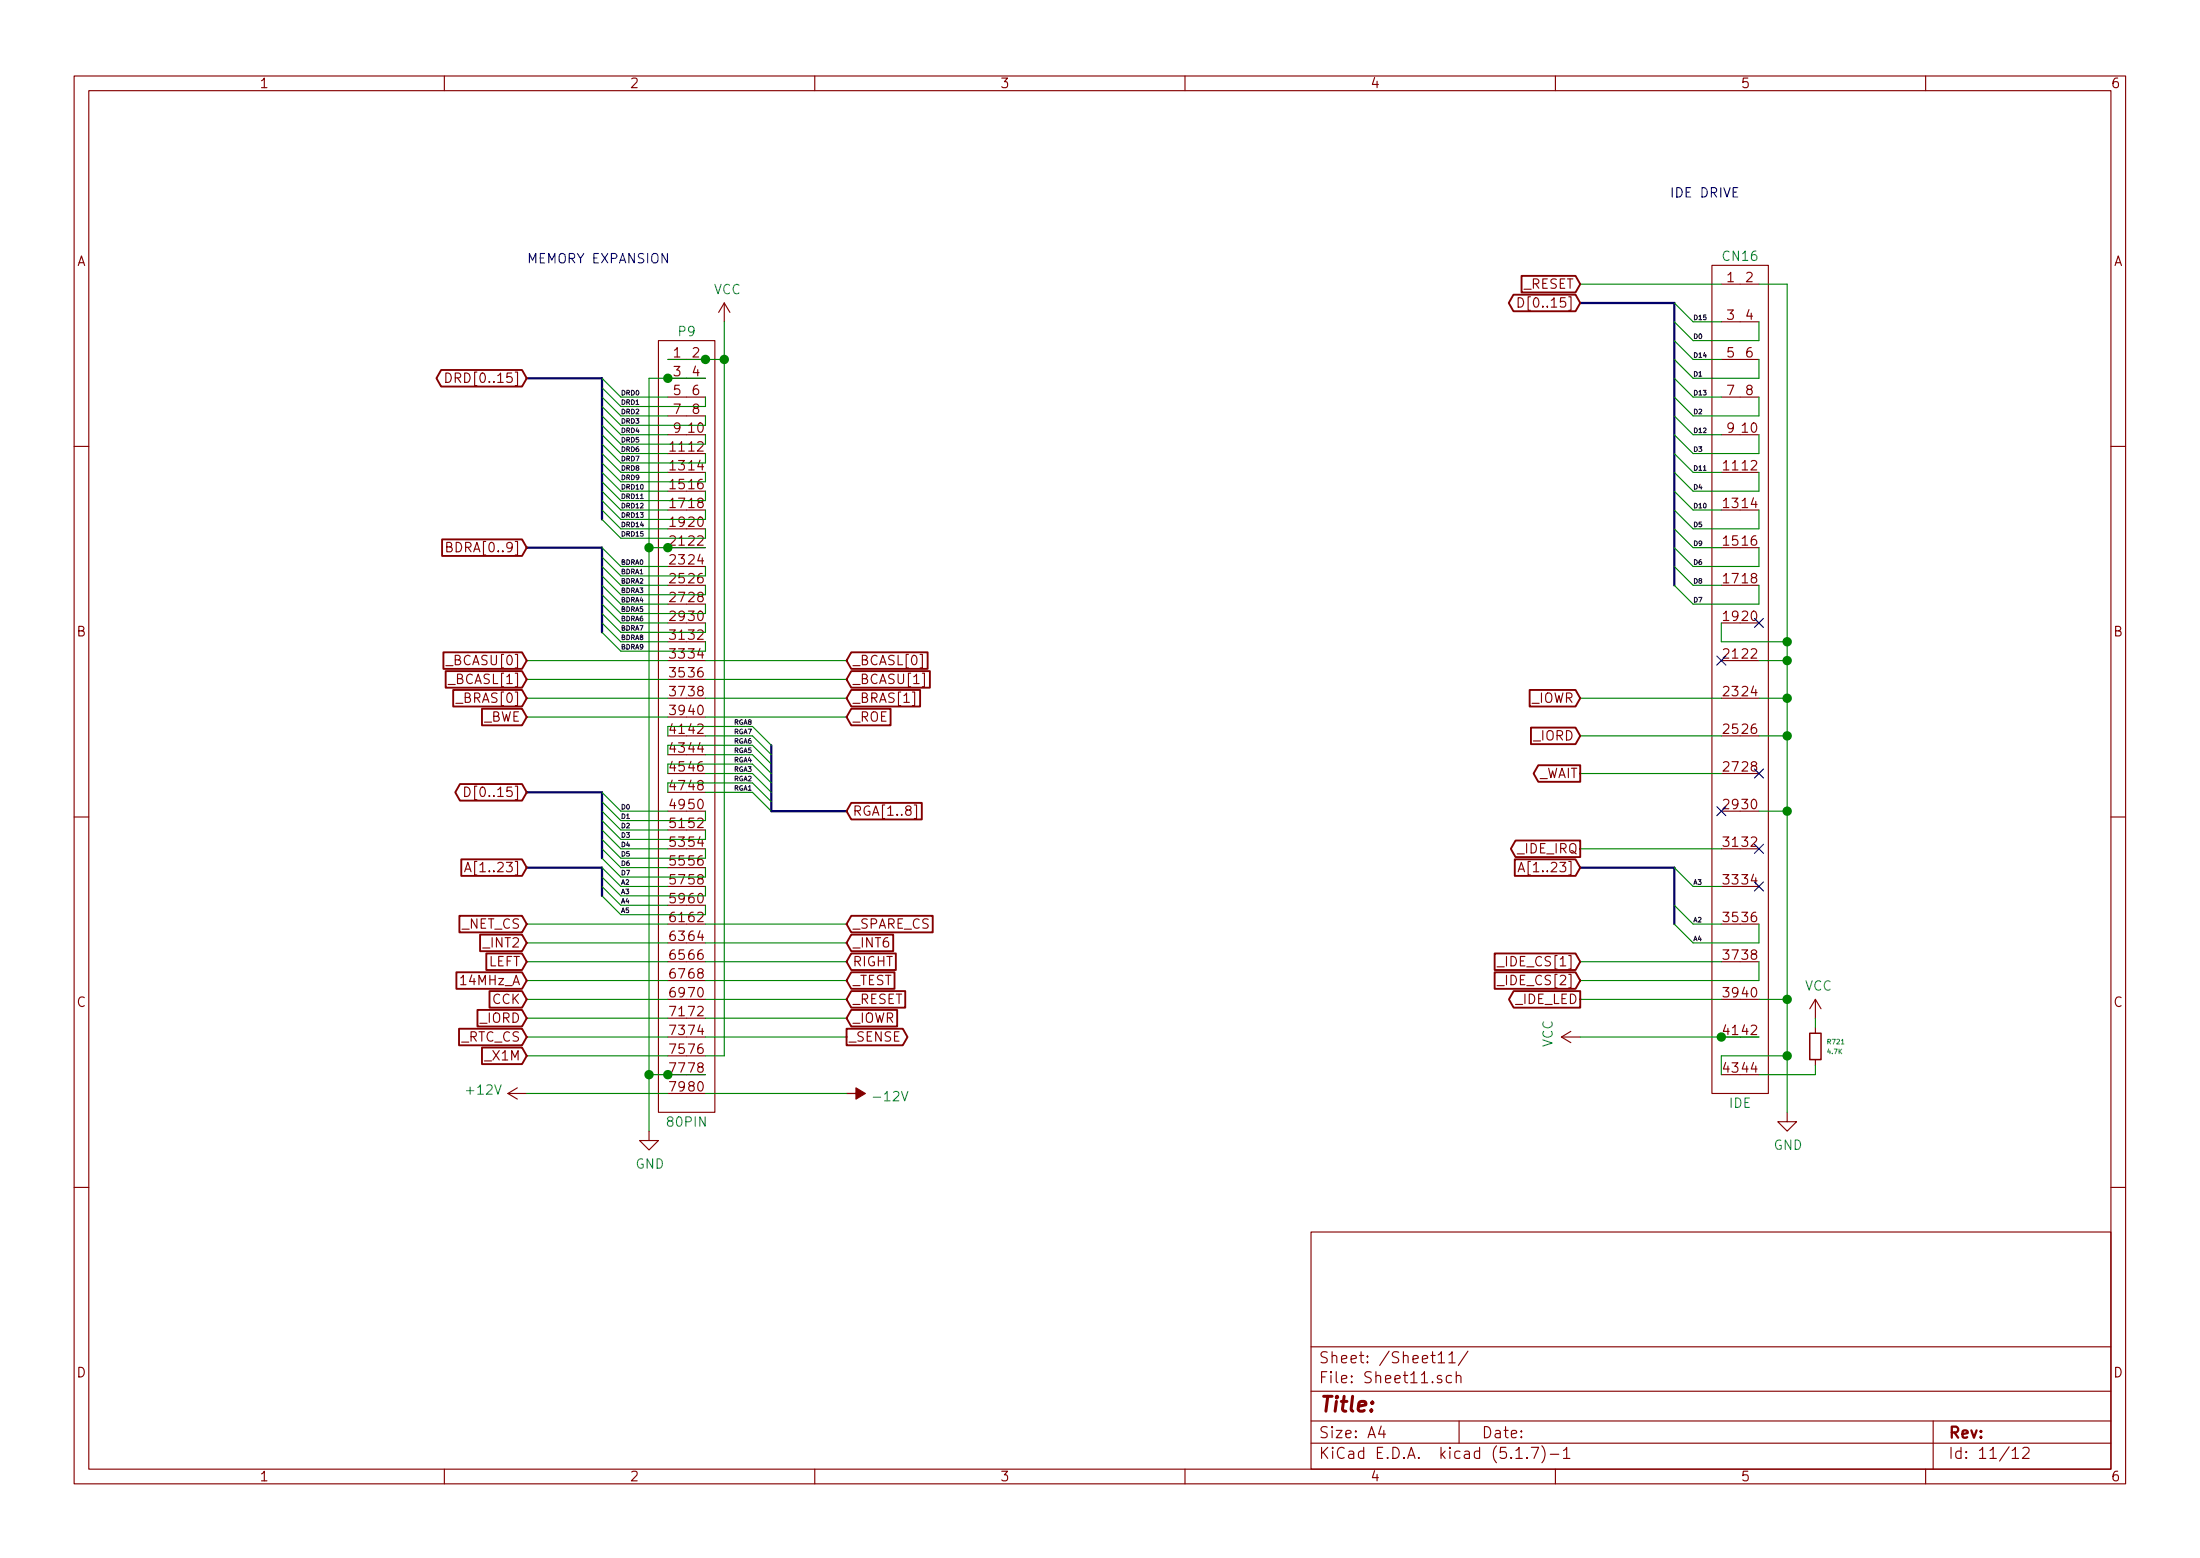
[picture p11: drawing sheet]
<svg xmlns="http://www.w3.org/2000/svg" width="297mm" height="210mm" viewBox="0 0 297 210" stroke-linecap="round" stroke-linejoin="round" font-family="sans-serif">
<g fill="none" stroke="#840000" stroke-width=".15">
<path d="M10 10.3h277v189.9h-277zM12 12.2h273v186.1h-273zM60 10.3v1.9M110 10.3v1.9M160 10.3v1.9M210 10.3v1.9M260 10.3v1.9M231.1 35.8h7.7v111.8h-7.7zM232.4 38.3h5.1M60.2 50.3a.64 .64 0 0 1 .7 .7 .64 .64 0 0 1-.7 .6zM88.9 46h7.6v104.1h-7.6zM90.2 51h5"/>
<path d="M90.2 48.5h5M90.2 53.6h5M90.2 56.1h5M90.2 58.7h2.5M97.8 40.9l-.8 1.3M97.8 40.9v2.5M97.8 40.9l.8 1.3M205 40.2a.64 .64 0 0 1 .7 .6 .64 .64 0 0 1-.7 .6zM232.4 48.5h5.1M232.4 53.6h5.1M232.4 58.7h2.5M232.4 43.4h5.1"/>
<path d="M10 60.2h2M60.3 73.8h.5l.1-.1 .1-.2-.2-.3h-.5v1.3h.5l.3-.3a.36 .36 0 0 0-.3-.4M285 60.2h2M60.2 89.8h1M61.5 94.9h1M123.2 93.4h.3v1.8h-.3M124.2 88.3h.3v1.8h-.3M124.5 90.9h.3v1.8h-.3M10 110.3h2M62.7 117.6l.5-1.2 .4 1.2M62.7 106.2a.64 .64 0 0 1 .8 .7 .64 .64 0 0 1-.8 .6zM62.9 117.3h.6"/>
<path d="M123.4 108.6h.3v1.9h-.3M205 117.6l.4-1.2 .4 1.2M205.1 117.3h.6M285 110.3h2M202.1 133h1M202.1 130.5h1M210.8 139.9l1.3 .8M210.8 139.9h2.6M212.1 139.2l-1.3 .7M245.1 134.9v2.5M245.1 138.7v.7M245.1 134.9l-.8 1.2"/>
<path d="M245.1 134.9l.8 1.2M68.6 147.6l1.2 .7M68.6 147.6h2.5M69.8 146.8l-1.2 .8M87.6 152.6v1.3h1.3l-1.3 1.3-1.2-1.3h1.2M241.3 150.1v1.3h1.3l-1.3 1.2-1.3-1.2h1.3M245.1 143v.8M10 160.2h2M177 166.3h108v32h-108zM285 160.2h2M60 198.3v1.9M110 198.3v1.9"/>
<path d="M160 198.3v1.9M177 194.8h108M177 191.8h108M177 187.8h108M177 181.8h108M186.5 192.5l-.4 1h1M186.8 193v1M194.2 182.8l.3-.2 .1-.2v1.5M194.2 183.9h.8M195.6 182.8l.5-.4v1.5M195.6 183.9h.9M196 185.7a.53 .53 0 0 0-.7 0v.8a.53 .53 0 0 0 .7 0"/>
<path d="M196.6 185.7a.38 .38 0 0 1 .7 .1v.8M196.6 185.1v1.5M197 191.8v3M198.2 182.3l-1.3 2M204.7 196.8h.8M206.2 196.7v.1l-.1-.1h.1v.1M206.8 195.3h.9l-.6 1.5M208.2 195.1a1.71 1.71 0 0 1 0 2.3M209.3 196.3h1.2M210 198.3v1.9M211.1 195.8l.3-.3 .1-.2v1.5M211.1 196.8h.9"/>
<path d="M260 198.3v1.9M261 191.8v6.5M271.7 195.8l.3-.3 .1-.2v1.5M271.7 196.8h.8M273.1 195.5l.2-.2h.4a.41 .41 0 0 1 .2 .7l-.9 .8h1"/>
</g>
<path d="M244.3 139.4h1.6v3.6h-1.6z" fill="none" stroke="#840000" stroke-width=".2"/>
<path d="M114.3 147.6h1.3v-.8l1.2 .8-1.2 .7v-.7z" fill="#840000" stroke="#840000" stroke-width=".15"/>
<path d="M71.1 51h10.2v19.1M213.4 40.9h12.7v38.1M71.1 73.9h10.2v11.4M71.1 106.9h10.2v8.9M71.1 117.1h10.2v3.8M104.1 100.6v8.9h10.2M213.4 117.1h12.7v7.6" fill="none" stroke="#000084" stroke-width=".3"/>
<g fill="none" stroke="#008400" stroke-width=".15">
<path d="M213.4 38.3h19M237.5 38.3h3.8v111.8M81.3 52.3l2.5 2.6h11.4v-1.3M81.3 54.9l2.5 2.5h11.4v-1.3M81.3 57.4l2.5 2.5h11.4v-1.2M81.3 59.9l2.5 2.6h11.4v-1.3M81.3 51l2.5 2.6h6.4M81.3 53.6l2.5 2.5h6.4M81.3 56.1l2.5 2.6h6.4M81.3 58.7l2.5 2.5h6.4M90.2 48.5h7.6M95.2 51h-7.6v101.6"/>
<path d="M97.8 43.4v99.1h-2.6M226.1 46l2.5 2.5h3.8M226.1 48.5l2.5 2.5h8.9v-2.5M226.1 51l2.5 2.6h3.8M226.1 53.6l2.5 2.5h8.9v-2.5M226.1 56.1l2.5 2.6h3.8M226.1 58.7l2.5 2.5h8.9v-2.5M226.1 43.4l2.5 2.6h8.9v-2.6M226.1 40.9l2.5 2.5h3.8M81.3 62.5l2.5 2.5h11.4v-1.3M81.3 65l2.5 2.6h11.4v-1.3M81.3 67.6l2.5 2.5h11.4v-1.3"/>
<path d="M81.3 70.1l2.5 2.5h11.4v-1.2M81.3 75.2l2.5 2.5h11.4v-1.3M81.3 77.7l2.5 2.6h11.4v-1.3M81.3 61.2l2.5 2.5h6.4M81.3 63.7l2.5 2.6h6.4M81.3 66.3l2.5 2.5h6.4M81.3 68.8l2.5 2.6h6.4M81.3 73.9l2.5 2.5h6.4M81.3 79l2.5 2.5h6.4M81.3 76.4l2.5 2.6h6.4M87.6 73.9h7.6M226.1 71.4l2.5 2.5h3.8"/>
<path d="M226.1 61.2l2.5 2.5h3.8M226.1 63.7l2.5 2.6h8.9v-2.6M226.1 66.3l2.5 2.5h3.8M226.1 68.8l2.5 2.6h8.9v-2.6M226.1 73.9l2.5 2.5h8.9v-2.5M226.1 79l2.5 2.5h8.9v-2.5M226.1 76.4l2.5 2.6h3.8M71.1 96.8h19.1M71.1 94.2h19.1M71.1 91.7h19.1M71.1 89.1h19.1M81.3 80.3l2.5 2.5h11.4v-1.3"/>
<path d="M81.3 82.8l2.5 2.5h11.4v-1.2M81.3 85.3l2.5 2.6h11.4v-1.3M81.3 81.5l2.5 2.6h6.4M81.3 84.1l2.5 2.5h6.4M90.2 98h11.4l2.5 2.6M95.2 96.8h19.1M95.2 94.2h19.1M95.2 91.7h19.1M95.2 89.1h19.1M95.2 99.3h6.4l2.5 2.5M213.4 94.2h19M213.4 99.3h19"/>
<path d="M232.4 84.1v2.5h8.9M237.5 94.2h3.8M237.5 89.1h3.8M237.5 99.3h3.8M81.3 108.2l2.5 2.5h11.4v-1.2M81.3 110.7l2.5 2.6h11.4v-1.3M81.3 113.3l2.5 2.5h11.4v-1.3M81.3 115.8l2.5 2.6h11.4v-1.3M81.3 118.4l2.5 2.5h11.4v-1.3M81.3 119.6l2.5 2.6h6.4M81.3 106.9l2.5 2.6h6.4M81.3 112l2.5 2.5h6.4"/>
<path d="M81.3 109.5l2.5 2.5h6.4M81.3 114.5l2.5 2.6h6.4M81.3 117.1l2.5 2.5h6.4M90.2 100.6h11.4l2.5 2.5M90.2 103.1h11.4l2.5 2.6M90.2 105.7h11.4l2.5 2.5M95.2 101.8h6.4l2.5 2.6M95.2 104.4h6.4l2.5 2.5M95.2 106.9h6.4l2.5 2.6M213.4 104.4h19M213.4 114.5h19M226.1 117.1l2.5 2.5h3.8"/>
<path d="M237.5 109.5h3.8M71.1 124.7h19.1M71.1 132.3h19.1M71.1 129.8h19.1M71.1 134.9h19.1M71.1 137.4h19.1M71.1 127.2h19.1M71.1 139.9h19.1M81.3 120.9l2.5 2.5h11.4v-1.2M95.2 124.7h19.1M95.2 132.3h19.1M95.2 129.8h19.1"/>
<path d="M95.2 134.9h19.1M95.2 137.4h19.1M95.2 127.2h19.1M95.2 139.9h19.1M213.4 129.8h19M213.4 134.9h19M213.4 139.9h24.1M226.1 122.2l2.5 2.5h3.8M226.1 124.7l2.5 2.5h8.9v-2.5M237.5 129.8v2.5h-24.1M237.5 134.9h3.8M245.1 137.4v1.3"/>
<path d="M71.1 142.5h19.1M71.1 147.6h19.1M87.6 145h7.6M95.2 147.6h19.1M241.3 142.5h-8.9v2.5M245.1 143.8v1.2h-7.6"/>
</g>
<g fill="none" stroke="#840000" stroke-width=".25">
<path d="M204.3 39.8h8.4l.7 1.1-.7 1.1h-8.4l-.6-1.1zM205.4 37.2h7.3l.7 1.1-.7 1.2h-7.3zM59.6 49.9h10.9l.6 1.1-.6 1.2h-10.9l-.7-1.2zM59.7 72.8h10.8l.6 1.1-.6 1.1h-10.8zM59.9 88h10.6l.6 1.1-.6 1.2h-10.6zM60.2 90.6h10.3l.6 1.1-.6 1.1h-10.3zM61.2 93.1h9.3l.6 1.1-.6 1.1h-9.3zM65.1 95.7h5.4l.6 1.1-.6 1.1h-5.4zM114.9 95.7h5.3v2.2h-5.3l-.6-1.1zM114.9 93.1h9.3v2.2h-9.3l-.6-1.1zM114.9 90.6h10.7v2.2h-10.7l-.6-1.1zM114.9 88h10.3v2.3h-10.3l-.6-1.2z"/>
<path d="M206.5 93.1h6.2l.7 1.1-.7 1.1h-6.2zM206.7 98.2h6l.7 1.1-.7 1.1h-6zM62.1 105.8h8.4l.6 1.1-.6 1.1h-8.4l-.6-1.1zM62.3 116h8.2l.6 1.1-.6 1.1h-8.2zM114.9 108.4h9.6v2.2h-9.6l-.6-1.1zM204.5 116h8.2l.7 1.1-.7 1.1h-8.2zM204.6 113.4h8.8v2.3h-8.8l-.6-1.2zM207.7 103.3h5.7v2.2h-5.7l-.6-1.1zM61.6 131.2h8.9l.6 1.1-.6 1.1h-8.9zM62 138.8h8.5l.6 1.1-.6 1.2h-8.5zM62 123.6h8.5l.6 1.1-.6 1.1h-8.5zM64.5 136.3h6l.6 1.1-.6 1.1h-6z"/>
<path d="M64.8 126.1h5.7l.6 1.1-.6 1.2h-5.7zM65.7 128.7h4.8l.6 1.1-.6 1.1h-4.8zM66.1 133.8h4.4l.6 1.1-.6 1.1h-4.4zM114.3 138.8h7.6l.6 1.1-.6 1.2h-7.6zM114.9 131.2h5.9v2.2h-5.9l-.6-1.1zM114.9 128.7h6.1v2.2h-6.1l-.6-1.1zM114.9 126.1h5.7v2.3h-5.7l-.6-1.2zM114.9 123.6h11v2.2h-11l-.6-1.1zM114.9 136.3h6.2v2.2h-6.2l-.6-1.1zM114.9 133.8h7.3v2.2h-7.3l-.6-1.1zM201.8 131.2h10.9l.7 1.1-.7 1.1h-10.9zM201.8 128.7h10.9l.7 1.1-.7 1.1h-10.9z"/>
<path d="M204.4 133.8h9v2.2h-9l-.7-1.1zM65.1 141.4h5.4l.6 1.1-.6 1.1h-5.4z"/>
</g>
<g fill="#008400" stroke="#008400" stroke-width=".25">
<circle cx="241.3" cy="86.6" r=".51"/>
<circle cx="90.2" cy="51" r=".51"/>
<circle cx="241.3" cy="142.5" r=".51"/>
<circle cx="241.3" cy="89.1" r=".51"/>
<circle cx="241.3" cy="94.2" r=".51"/>
<circle cx="90.2" cy="145" r=".51"/>
<circle cx="232.4" cy="139.9" r=".51"/>
<circle cx="87.6" cy="73.9" r=".51"/>
<circle cx="241.3" cy="99.3" r=".51"/>
<circle cx="90.2" cy="73.9" r=".51"/>
<circle cx="97.8" cy="48.5" r=".51"/>
<circle cx="95.3" cy="48.5" r=".51"/>
<circle cx="87.6" cy="145" r=".51"/>
<circle cx="241.3" cy="134.9" r=".51"/>
<circle cx="241.3" cy="109.5" r=".51"/>
</g>
<path d="M231.8 88.5l1.2 1.3M233 88.5l-1.2 1.3M236.9 83.5l1.2 1.2M238.1 83.5l-1.2 1.2M231.8 108.9l1.2 1.2M233 108.9l-1.2 1.2M236.9 103.8l1.2 1.2M236.9 113.9l1.2 1.3M236.9 119l1.2 1.2M238.1 103.8l-1.2 1.2M238.1 113.9l-1.2 1.3M238.1 119l-1.2 1.2" fill="none" stroke="#000084" stroke-width=".15"/>
<text font-size="2.8" fill="#840000" x="178" y="190.5">Title:</text>
<g font-size="2.1" fill="#840000">
<text x="178" y="184">Sheet: /Sheet11/</text>
<text x="178" y="186.7">File: Sheet11.sch</text>
<text x="178" y="196.9">KiCad E.D.A. kicad (5.1.7)-1</text>
<text x="178" y="194.1">Size: A4</text>
<text x="200" y="194.1">Date:</text>
<text x="263" y="194.1">Rev:</text>
<text x="263" y="196.9">Id: 11/12</text>
</g>
<g font-size="1.8" fill="#840000">
<text x="35" y="11.9">1</text>
<text x="85" y="11.9">2</text>
<text x="135" y="11.9">3</text>
<text x="185" y="11.9">4</text>
<text x="235" y="11.9">5</text>
<text x="285" y="11.9">6</text>
<text x="10.4" y="35.9">A</text>
<text x="285.4" y="35.9">A</text>
<text x="205.7" y="39">_RESET</text>
<text x="206.2" y="41.5">D[0..15]</text>
<text x="233.2" y="38.1">1</text>
<text x="235.7" y="38.1">2</text>
<text x="233.2" y="43.2">3</text>
<text x="235.7" y="43.2">4</text>
<text x="61.4" y="51.7">DRD[0..15]</text>
<text x="91" y="50.8">3</text>
<text x="91" y="48.3">1</text>
<text x="91" y="53.3">5</text>
<text x="93.5" y="48.3">2</text>
<text x="93.5" y="50.8">4</text>
<text x="93.5" y="53.3">6</text>
<text x="233.2" y="48.3">5</text>
<text x="233.2" y="53.3">7</text>
<text x="235.7" y="48.3">6</text>
<text x="235.7" y="53.3">8</text>
<text x="91" y="55.9">7</text>
<text x="91" y="58.4">9</text>
<text x="93" y="58.4">10</text>
<text x="93.5" y="55.9">8</text>
<text x="233.2" y="58.4">9</text>
<text x="235.3" y="58.4">10</text>
<text x="90.5" y="61">11</text>
<text x="90.5" y="63.5">13</text>
<text x="93" y="61">12</text>
<text x="93" y="63.5">14</text>
<text x="232.7" y="63.5">11</text>
<text x="235.3" y="63.5">12</text>
<text x="90.5" y="66">15</text>
<text x="90.5" y="68.6">17</text>
<text x="90.5" y="71.1">19</text>
<text x="93" y="66">16</text>
<text x="93" y="68.6">18</text>
<text x="93" y="71.1">20</text>
<text x="232.7" y="68.6">13</text>
<text x="235.3" y="68.6">14</text>
<text x="61.1" y="74.5">BDRA[0..9]</text>
<text x="90.5" y="73.7">21</text>
<text x="90.5" y="76.2">23</text>
<text x="93" y="73.7">22</text>
<text x="93" y="76.2">24</text>
<text x="232.7" y="73.7">15</text>
<text x="235.3" y="73.7">16</text>
<text x="90.5" y="78.7">25</text>
<text x="90.5" y="81.3">27</text>
<text x="90.5" y="83.8">29</text>
<text x="93" y="78.7">26</text>
<text x="93" y="81.3">28</text>
<text x="93" y="83.8">30</text>
<text x="232.7" y="78.7">17</text>
<text x="232.7" y="83.8">19</text>
<text x="235.3" y="78.7">18</text>
<text x="235.3" y="83.8">20</text>
<text x="10.4" y="85.9">B</text>
<text x="60.9" y="89.8">_BCASU[0]</text>
<text x="90.5" y="86.4">31</text>
<text x="90.5" y="88.9">33</text>
<text x="93" y="86.4">32</text>
<text x="93" y="88.9">34</text>
<text x="115.1" y="89.8">_BCASL[0]</text>
<text x="232.7" y="88.9">21</text>
<text x="235.3" y="88.9">22</text>
<text x="285.4" y="85.9">B</text>
<text x="61.1" y="92.3">_BCASL[1]</text>
<text x="62.2" y="94.9">_BRAS[0]</text>
<text x="90.5" y="91.4">35</text>
<text x="90.5" y="94">37</text>
<text x="93" y="91.4">36</text>
<text x="93" y="94">38</text>
<text x="115.1" y="94.9">_BRAS[1]</text>
<text x="115.1" y="92.3">_BCASU[1]</text>
<text x="206.8" y="94.9">_IOWR</text>
<text x="232.7" y="94">23</text>
<text x="235.3" y="94">24</text>
<text x="65.2" y="97.4">_BWE</text>
<text x="90.5" y="96.5">39</text>
<text x="93" y="96.5">40</text>
<text x="93" y="99.1">42</text>
<text x="93" y="101.6">44</text>
<text x="115.1" y="97.4">_ROE</text>
<text x="207.2" y="99.9">_IORD</text>
<text x="232.7" y="99.1">25</text>
<text x="235.3" y="99.1">26</text>
<text x="63.9" y="107.6">D[0..15]</text>
<text x="93" y="104.1">46</text>
<text x="93" y="106.7">48</text>
<text x="207.6" y="105">_WAIT</text>
<text x="232.7" y="104.1">27</text>
<text x="235.3" y="104.1">28</text>
<text x="90.5" y="109.2">49</text>
<text x="90.5" y="111.8">51</text>
<text x="93" y="109.2">50</text>
<text x="93" y="111.8">52</text>
<text x="115.1" y="110.1">RGA[1..8]</text>
<text x="232.7" y="109.2">29</text>
<text x="235.3" y="109.2">30</text>
<text x="63.9" y="117.7">A[1..23]</text>
<text x="90.5" y="114.3">53</text>
<text x="90.5" y="116.8">55</text>
<text x="90.5" y="119.4">57</text>
<text x="93" y="114.3">54</text>
<text x="93" y="116.8">56</text>
<text x="93" y="119.4">58</text>
<text x="205.1" y="115.2">_IDE_IRQ</text>
<text x="206.2" y="117.7">A[1..23]</text>
<text x="232.7" y="114.3">31</text>
<text x="232.7" y="119.4">33</text>
<text x="235.3" y="114.3">32</text>
<text x="235.3" y="119.4">34</text>
<text x="62.4" y="125.3">_NET_CS</text>
<text x="90.5" y="121.9">59</text>
<text x="90.5" y="124.5">61</text>
<text x="93" y="121.9">60</text>
<text x="93" y="124.5">62</text>
<text x="115.1" y="125.3">_SPARE_CS</text>
<text x="232.7" y="124.5">35</text>
<text x="235.3" y="124.5">36</text>
<text x="65.5" y="127.9">_INT2</text>
<text x="65.9" y="130.4">LEFT</text>
<text x="90.5" y="127">63</text>
<text x="90.5" y="129.5">65</text>
<text x="93" y="127">64</text>
<text x="93" y="129.5">66</text>
<text x="115.1" y="130.4">RIGHT</text>
<text x="115.1" y="127.9">_INT6</text>
<text x="203" y="130.4">_IDE_CS[1]</text>
<text x="232.7" y="129.5">37</text>
<text x="235.3" y="129.5">38</text>
<text x="10.4" y="135.9">C</text>
<text x="62.5" y="133">14MHz_A</text>
<text x="66.5" y="135.5">CCK</text>
<text x="90.5" y="132.1">67</text>
<text x="90.5" y="134.6">69</text>
<text x="90.5" y="137.2">71</text>
<text x="93" y="132.1">68</text>
<text x="93" y="134.6">70</text>
<text x="93" y="137.2">72</text>
<text x="115.1" y="133">_TEST</text>
<text x="115.1" y="135.5">_RESET</text>
<text x="203" y="133">_IDE_CS[2]</text>
<text x="204.6" y="135.5">_IDE_LED</text>
<text x="232.7" y="134.6">39</text>
<text x="235.3" y="134.6">40</text>
<text x="285.4" y="135.9">C</text>
<text x="62.3" y="140.6">_RTC_CS</text>
<text x="64.9" y="138">_IORD</text>
<text x="65.7" y="143.1">_X1M</text>
<text x="90.5" y="139.7">73</text>
<text x="90.5" y="142.2">75</text>
<text x="93" y="139.7">74</text>
<text x="93" y="142.2">76</text>
<text x="114.6" y="140.6">_SENSE</text>
<text x="115.1" y="138">_IOWR</text>
<text x="232.7" y="139.7">41</text>
<text x="235.3" y="139.7">42</text>
<text x="90.5" y="144.8">77</text>
<text x="90.5" y="147.3">79</text>
<text x="93" y="144.8">78</text>
<text x="93" y="147.3">80</text>
<text x="232.7" y="144.8">43</text>
<text x="235.3" y="144.8">44</text>
<text x="10.4" y="185.9">D</text>
<text x="285.4" y="185.9">D</text>
<text x="35" y="199.9">1</text>
<text x="85" y="199.9">2</text>
<text x="135" y="199.9">3</text>
<text x="185" y="199.9">4</text>
<text x="235" y="199.9">5</text>
<text x="285" y="199.9">6</text>
</g>
<g font-size="1.8" fill="#0000c2">
<text x="226.1" y="26.7">IDE DRIVE</text>
<text x="71.1" y="35.6">MEMORY EXPANSION</text>
</g>
<g font-size="1.8" fill="#008484">
<text x="232.7" y="35.2">CN16</text>
<text x="96.4" y="39.7">VCC</text>
<text x="91.6" y="45.4">P9</text>
<text x="243.7" y="133.7">VCC</text>
<text x="209.7" y="141.3" transform="rotate(-90 209.7 141.3)">VCC</text>
<text x="63.2" y="147.7">+12V</text>
<text x="118.3" y="148.6">-12V</text>
<text x="233.5" y="149.5">IDE</text>
<text x="90.2" y="152.1">80PIN</text>
<text x="239.5" y="155.2">GND</text>
<text x="85.8" y="157.7">GND</text>
</g>
<g font-size="1.8" fill="#008400">
<text x="90.5" y="99.1">41</text>
<text x="90.5" y="101.6">43</text>
<text x="90.5" y="104.1">45</text>
<text x="90.5" y="106.7">47</text>
</g>
<g font-size=".9">
<text x="228.6" y="43.2">D15</text>
<text x="228.6" y="45.7">D0</text>
<text x="83.8" y="53.4">DRD0</text>
<text x="228.6" y="48.3">D14</text>
<text x="228.6" y="50.8">D1</text>
<text x="228.6" y="53.4">D13</text>
<text x="83.8" y="59.7">DRD5</text>
<text x="83.8" y="54.6">DRD1</text>
<text x="83.8" y="57.2">DRD3</text>
<text x="83.8" y="55.9">DRD2</text>
<text x="83.8" y="58.4">DRD4</text>
<text x="228.6" y="55.9">D2</text>
<text x="228.6" y="58.4">D12</text>
<text x="83.8" y="61">DRD6</text>
<text x="83.8" y="62.2">DRD7</text>
<text x="83.8" y="64.8">DRD9</text>
<text x="83.8" y="63.5">DRD8</text>
<text x="228.6" y="63.5">D11</text>
<text x="228.6" y="61">D3</text>
<text x="83.8" y="67.3">DRD11</text>
<text x="83.8" y="69.9">DRD13</text>
<text x="83.8" y="71.1">DRD14</text>
<text x="83.8" y="66.1">DRD10</text>
<text x="83.8" y="68.6">DRD12</text>
<text x="228.6" y="71.1">D5</text>
<text x="228.6" y="68.6">D10</text>
<text x="228.6" y="66.1">D4</text>
<text x="83.8" y="72.4">DRD15</text>
<text x="83.8" y="77.5">BDRA1</text>
<text x="83.8" y="76.2">BDRA0</text>
<text x="228.6" y="76.2">D6</text>
<text x="228.6" y="73.7">D9</text>
<text x="83.8" y="78.8">BDRA2</text>
<text x="83.8" y="80">BDRA3</text>
<text x="83.8" y="81.3">BDRA4</text>
<text x="83.8" y="82.6">BDRA5</text>
<text x="83.8" y="83.8">BDRA6</text>
<text x="228.6" y="81.3">D7</text>
<text x="228.6" y="78.8">D8</text>
<text x="83.8" y="86.4">BDRA8</text>
<text x="83.8" y="85.1">BDRA7</text>
<text x="83.8" y="87.6">BDRA9</text>
<text x="99.1" y="101.6">RGA5</text>
<text x="99.1" y="100.3">RGA6</text>
<text x="99.1" y="99.1">RGA7</text>
<text x="99.1" y="97.8">RGA8</text>
<text x="99.1" y="104.2">RGA3</text>
<text x="99.1" y="106.7">RGA1</text>
<text x="99.1" y="105.4">RGA2</text>
<text x="99.1" y="102.9">RGA4</text>
<text x="83.8" y="109.2">D0</text>
<text x="83.8" y="110.5">D1</text>
<text x="83.8" y="111.8">D2</text>
<text x="83.8" y="113">D3</text>
<text x="83.8" y="118.1">D7</text>
<text x="83.8" y="119.4">A2</text>
<text x="83.8" y="114.3">D4</text>
<text x="83.8" y="115.6">D5</text>
<text x="83.8" y="116.9">D6</text>
<text x="228.6" y="119.4">A3</text>
<text x="83.8" y="123.2">A5</text>
<text x="83.8" y="121.9">A4</text>
<text x="83.8" y="120.7">A3</text>
<text x="228.6" y="124.5">A2</text>
<text x="228.6" y="127">A4</text>
</g>
<g font-size=".9" fill="#008484">
<text x="246.8" y="142.2">4.7K</text>
<text x="246.8" y="140.9">R721</text>
</g>
</svg>
